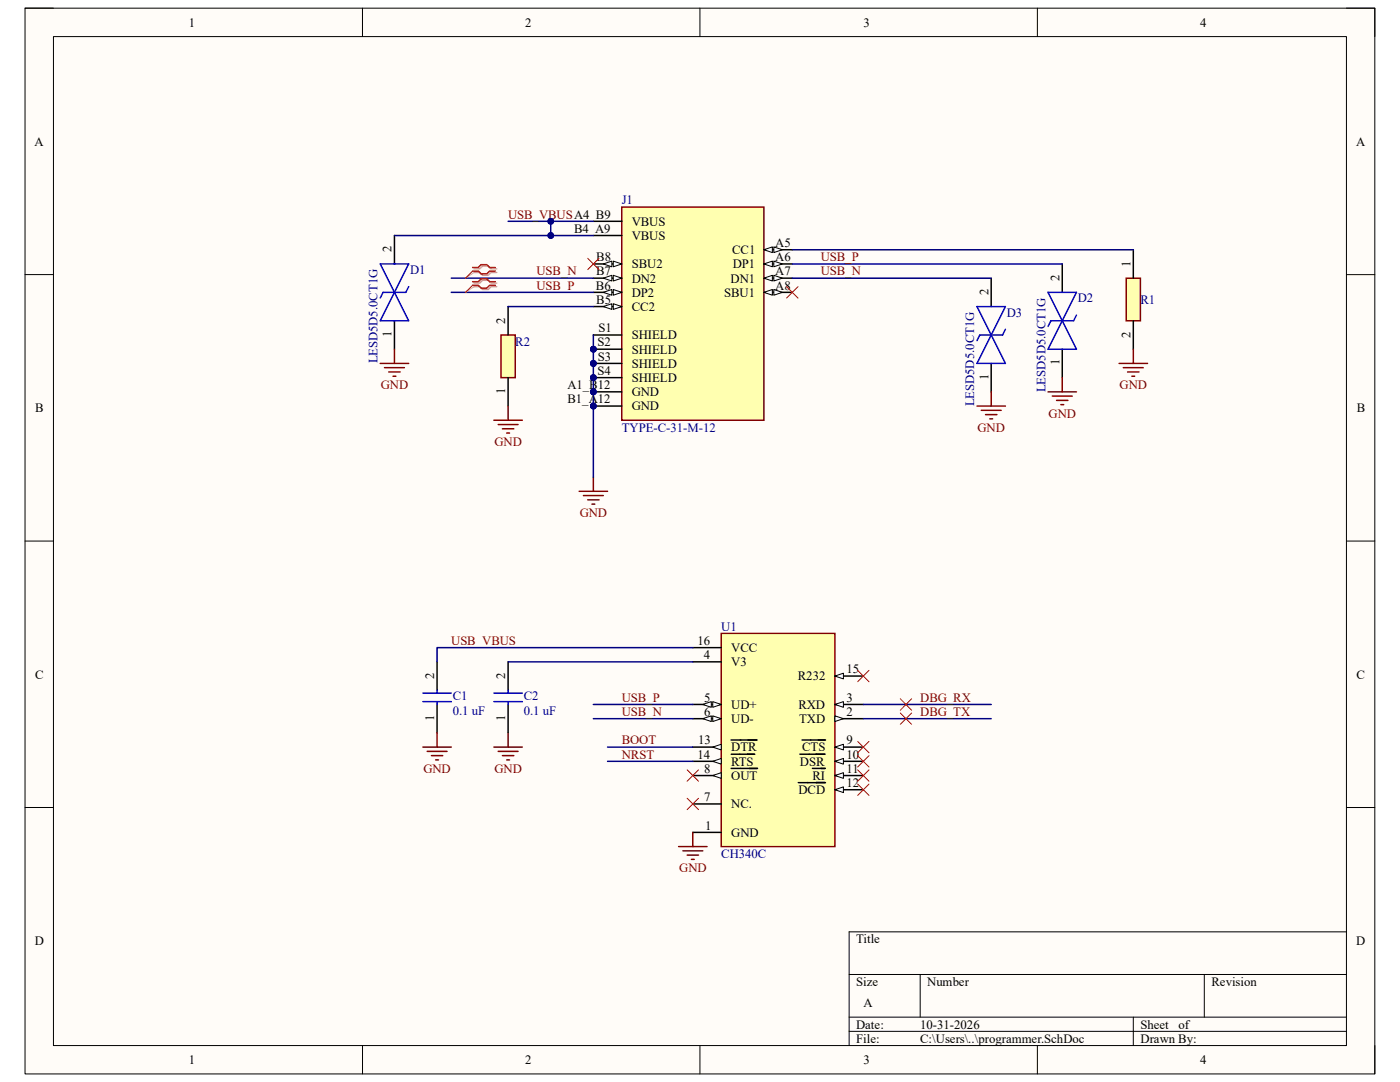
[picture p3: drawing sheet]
<svg xmlns="http://www.w3.org/2000/svg" width="279mm" height="216mm" viewBox="0 0 279 216" stroke-linecap="round" stroke-linejoin="round" font-family="sans-serif">
<path d="M5 1.6h269.4v212.7h-269.4z" fill-rule="evenodd" fill="#fffcf8"/>
<path d="M5 1.6h269.4v212.7h-269.4z" fill="none" stroke="#000" stroke-width=".2"/>
<path d="M10.7 7.3h258v201.3h-258z" fill-rule="evenodd" fill="#fffcf8"/>
<g fill="none" stroke="#000" stroke-width=".2">
<path d="M5 1.6h5.7M10.7 7.3h258v201.3h-258zM72.3 1.6v5.7M139.7 1.6v5.7M207 1.6v5.7M268.7 1.6h5.7v5.7M5 54.8h5.7M268.7 54.8h5.7M5 108h5.7M268.7 108h5.7M5 161.1h5.7M268.7 161.1h5.7"/>
<path d="M169.5 194.4h99.2M183.6 194.4v8.6M240.3 194.4v8.6M268.7 185.9h-99.2v22.7M72.3 208.6v5.7M139.7 208.6v5.7M169.5 203h99.2M169.5 205.8h99.2M207 208.6v5.7M226.2 203v5.6M274.4 208.6v5.7"/>
</g>
<path d="M143.9 126.4h22.7v42.5h-22.7z" fill-rule="evenodd" fill="#ffffb0"/>
<path d="M143.9 126.4h22.7v42.5h-22.7z" fill="none" stroke="#800000" stroke-width=".3"/>
<path d="M166.6 134.9h5.7" fill="none" stroke="#000" stroke-width=".3"/>
<path d="M166.6 134.9l1.7-.6v1.2z" fill="#f8fcff"/>
<path d="M166.6 134.9l1.7-.6v1.2z" fill="none" stroke="#000" stroke-width=".2"/>
<path d="M166.6 140.6h5.7" fill="none" stroke="#000" stroke-width=".3"/>
<path d="M166.6 140.6l1.7-.6v1.1z" fill="#f8fcff"/>
<path d="M166.6 140.6l1.7-.6v1.1z" fill="none" stroke="#000" stroke-width=".2"/>
<path d="M166.6 143.4h5.7" fill="none" stroke="#000" stroke-width=".3"/>
<path d="M166.6 142.8l1.7 .6-1.7 .6z" fill="#f8fcff"/>
<path d="M166.6 142.8l1.7 .6-1.7 .6z" fill="none" stroke="#000" stroke-width=".2"/>
<path d="M166.6 149.1h5.7" fill="none" stroke="#000" stroke-width=".3"/>
<path d="M166.6 149.1l1.7-.6v1.1z" fill="#f8fcff"/>
<path d="M166.6 149.1l1.7-.6v1.1z" fill="none" stroke="#000" stroke-width=".2"/>
<path d="M160.1 147.7h4.7M166.6 151.9h5.7" fill="none" stroke="#000" stroke-width=".3"/>
<path d="M166.6 151.9l1.7-.6v1.2z" fill="#f8fcff"/>
<path d="M166.6 151.9l1.7-.6v1.2z" fill="none" stroke="#000" stroke-width=".2"/>
<path d="M159.6 150.5h5M166.6 154.7h5.7" fill="none" stroke="#000" stroke-width=".3"/>
<path d="M166.6 154.7l1.7-.5v1.1z" fill="#f8fcff"/>
<path d="M166.6 154.7l1.7-.5v1.1z" fill="none" stroke="#000" stroke-width=".2"/>
<path d="M162.1 153.3h2.6M166.6 157.6h5.7" fill="none" stroke="#000" stroke-width=".3"/>
<path d="M166.6 157.6l1.7-.6v1.2z" fill="#f8fcff"/>
<path d="M166.6 157.6l1.7-.6v1.2z" fill="none" stroke="#000" stroke-width=".2"/>
<path d="M138.3 129.2h5.6M138.3 132.1h5.6M138.3 140.6h5.6M159.3 156.2h5.4" fill="none" stroke="#000" stroke-width=".3"/>
<path d="M142.2 140l1.7 .6-1.7 .5z" fill="#f8fcff"/>
<path d="M142.2 140l1.7 .6-1.7 .5z" fill="none" stroke="#000" stroke-width=".2"/>
<path d="M140.3 140.6l1.7-.6v1.1z" fill="#f8fcff"/>
<path d="M140.3 140.6l1.7-.6v1.1z" fill="none" stroke="#000" stroke-width=".2"/>
<path d="M138.3 143.4h5.6" fill="none" stroke="#000" stroke-width=".3"/>
<path d="M142.2 142.8l1.7 .6-1.7 .6z" fill="#f8fcff"/>
<path d="M142.2 142.8l1.7 .6-1.7 .6z" fill="none" stroke="#000" stroke-width=".2"/>
<path d="M140.3 143.4l1.7-.6v1.2z" fill="#f8fcff"/>
<path d="M140.3 143.4l1.7-.6v1.2z" fill="none" stroke="#000" stroke-width=".2"/>
<path d="M138.3 149.1h5.6" fill="none" stroke="#000" stroke-width=".3"/>
<path d="M142.2 149.1l1.7-.6v1.1z" fill="#f8fcff"/>
<path d="M142.2 149.1l1.7-.6v1.1z" fill="none" stroke="#000" stroke-width=".2"/>
<path d="M138.3 151.9h5.6M145.9 147.7h5.1" fill="none" stroke="#000" stroke-width=".3"/>
<path d="M142.2 151.9l1.7-.6v1.2z" fill="#f8fcff"/>
<path d="M142.2 151.9l1.7-.6v1.2z" fill="none" stroke="#000" stroke-width=".2"/>
<path d="M138.3 154.7h5.6M145.9 150.5h4.7" fill="none" stroke="#000" stroke-width=".3"/>
<path d="M142.2 154.7l1.7-.5v1.1z" fill="#f8fcff"/>
<path d="M142.2 154.7l1.7-.5v1.1z" fill="none" stroke="#000" stroke-width=".2"/>
<path d="M87.2 132.1v5.6M101.4 132.1v5.6M87.2 140.6v5.6M101.4 140.6v5.6M145.9 153.3h5.3M138.3 160.4h5.6M138.3 166.1h5.6" fill="none" stroke="#000" stroke-width=".3"/>
<g fill="none" stroke="#800000" stroke-width=".3">
<path d="M84.4 149.1h5.7M85.2 149.9h4M86.1 150.8h2.3M86.9 151.6h.6M87.2 146.2v2.9M98.6 149.1h5.6M99.4 149.9h4M100.3 150.8h2.2M101.1 151.6h.6M101.4 146.2v2.9M135.4 168.9h5.7M136.3 169.8h4"/>
<path d="M137.1 170.6h2.3M138 171.5h.6M138.3 166.1v2.8"/>
</g>
<path d="M84.4 138.3h5.7M87.2 137.7v.6M98.6 138.3h5.6M101.4 137.7v.6M84.4 140h5.7M87.2 140v.6M98.6 140h5.6M101.4 140v.6" fill="none" stroke="#00f" stroke-width=".3"/>
<g fill="none" stroke="#f00" stroke-width=".2">
<path d="M171.2 133.8l2.2 2.2M173.4 133.8l-2.2 2.2M137.1 159.3l2.3 2.3M137.1 153.6l2.3 2.3M139.4 159.3l-2.3 2.3M139.4 153.6l-2.3 2.3M171.2 156.5l2.2 2.2M171.2 153.6l2.2 2.3M171.2 150.8l2.2 2.2M171.2 147.9l2.2 2.3M173.4 156.5l-2.2 2.2M173.4 153.6l-2.2 2.3"/>
<path d="M173.4 150.8l-2.2 2.2M173.4 147.9l-2.2 2.3"/>
</g>
<circle cx="118.4" cy="69.7" r=".57" fill="#000080"/>
<circle cx="118.4" cy="69.7" r=".57" fill="none" stroke="#000080" stroke-width=".2"/>
<circle cx="118.4" cy="72.5" r=".57" fill="#000080"/>
<circle cx="118.4" cy="72.5" r=".57" fill="none" stroke="#000080" stroke-width=".2"/>
<circle cx="118.4" cy="75.4" r=".57" fill="#000080"/>
<circle cx="118.4" cy="75.4" r=".57" fill="none" stroke="#000080" stroke-width=".2"/>
<circle cx="118.4" cy="78.2" r=".57" fill="#000080"/>
<circle cx="118.4" cy="78.2" r=".57" fill="none" stroke="#000080" stroke-width=".2"/>
<circle cx="118.4" cy="81" r=".57" fill="#000080"/>
<circle cx="118.4" cy="81" r=".57" fill="none" stroke="#000080" stroke-width=".2"/>
<path d="M124.1 41.3h28.3v42.6h-28.3z" fill-rule="evenodd" fill="#ffffb0"/>
<path d="M124.1 41.3h28.3v42.6h-28.3z" fill="none" stroke="#800000" stroke-width=".3"/>
<path d="M152.4 49.8h5.7" fill="none" stroke="#000" stroke-width=".3"/>
<path d="M152.4 49.8l1.7-.5v1.1z" fill="#f8fcff"/>
<path d="M152.4 49.8l1.7-.5v1.1z" fill="none" stroke="#000" stroke-width=".2"/>
<path d="M154.4 49.3l1.7 .5-1.7 .6z" fill="#f8fcff"/>
<path d="M154.4 49.3l1.7 .5-1.7 .6z" fill="none" stroke="#000" stroke-width=".2"/>
<path d="M152.4 52.7h5.7" fill="none" stroke="#000" stroke-width=".3"/>
<path d="M152.4 52.7l1.7-.6v1.1z" fill="#f8fcff"/>
<path d="M152.4 52.7l1.7-.6v1.1z" fill="none" stroke="#000" stroke-width=".2"/>
<path d="M154.4 52.1l1.7 .6-1.7 .5z" fill="#f8fcff"/>
<path d="M154.4 52.1l1.7 .6-1.7 .5z" fill="none" stroke="#000" stroke-width=".2"/>
<path d="M152.4 55.5h5.7" fill="none" stroke="#000" stroke-width=".3"/>
<path d="M152.4 55.5l1.7-.6v1.2z" fill="#f8fcff"/>
<path d="M152.4 55.5l1.7-.6v1.2z" fill="none" stroke="#000" stroke-width=".2"/>
<path d="M154.4 54.9l1.7 .6-1.7 .6z" fill="#f8fcff"/>
<path d="M154.4 54.9l1.7 .6-1.7 .6z" fill="none" stroke="#000" stroke-width=".2"/>
<path d="M152.4 58.3h5.7" fill="none" stroke="#000" stroke-width=".3"/>
<path d="M152.4 58.3l1.7-.5v1.1z" fill="#f8fcff"/>
<path d="M152.4 58.3l1.7-.5v1.1z" fill="none" stroke="#000" stroke-width=".2"/>
<path d="M154.4 57.8l1.7 .5-1.7 .6z" fill="#f8fcff"/>
<path d="M154.4 57.8l1.7 .5-1.7 .6z" fill="none" stroke="#000" stroke-width=".2"/>
<path d="M118.4 44.2h5.7M118.4 47h5.7M118.4 52.7h5.7" fill="none" stroke="#000" stroke-width=".3"/>
<path d="M122.4 52.1l1.7 .6-1.7 .5z" fill="#f8fcff"/>
<path d="M122.4 52.1l1.7 .6-1.7 .5z" fill="none" stroke="#000" stroke-width=".2"/>
<path d="M120.4 52.7l1.7-.6v1.1z" fill="#f8fcff"/>
<path d="M120.4 52.7l1.7-.6v1.1z" fill="none" stroke="#000" stroke-width=".2"/>
<path d="M118.4 55.5h5.7" fill="none" stroke="#000" stroke-width=".3"/>
<path d="M122.4 54.9l1.7 .6-1.7 .6z" fill="#f8fcff"/>
<path d="M122.4 54.9l1.7 .6-1.7 .6z" fill="none" stroke="#000" stroke-width=".2"/>
<path d="M120.4 55.5l1.7-.6v1.2z" fill="#f8fcff"/>
<path d="M120.4 55.5l1.7-.6v1.2z" fill="none" stroke="#000" stroke-width=".2"/>
<path d="M118.4 58.3h5.7" fill="none" stroke="#000" stroke-width=".3"/>
<path d="M122.4 57.8l1.7 .5-1.7 .6z" fill="#f8fcff"/>
<path d="M122.4 57.8l1.7 .5-1.7 .6z" fill="none" stroke="#000" stroke-width=".2"/>
<path d="M120.4 58.3l1.7-.5v1.1z" fill="#f8fcff"/>
<path d="M120.4 58.3l1.7-.5v1.1z" fill="none" stroke="#000" stroke-width=".2"/>
<path d="M118.4 61.2h5.7" fill="none" stroke="#000" stroke-width=".3"/>
<path d="M122.4 60.6l1.7 .6-1.7 .5z" fill="#f8fcff"/>
<path d="M122.4 60.6l1.7 .6-1.7 .5z" fill="none" stroke="#000" stroke-width=".2"/>
<path d="M120.4 61.2l1.7-.6v1.1z" fill="#f8fcff"/>
<path d="M120.4 61.2l1.7-.6v1.1z" fill="none" stroke="#000" stroke-width=".2"/>
<path d="M118.4 66.8h5.7M118.4 69.7h5.7" fill="none" stroke="#000" stroke-width=".3"/>
<circle cx="118.4" cy="69.7" r=".57" fill="#000080"/>
<circle cx="118.4" cy="69.7" r=".57" fill="none" stroke="#000080" stroke-width=".2"/>
<path d="M118.4 72.5h5.7" fill="none" stroke="#000" stroke-width=".3"/>
<circle cx="118.4" cy="72.5" r=".57" fill="#000080"/>
<circle cx="118.4" cy="72.5" r=".57" fill="none" stroke="#000080" stroke-width=".2"/>
<path d="M118.4 75.4h5.7" fill="none" stroke="#000" stroke-width=".3"/>
<circle cx="118.4" cy="75.4" r=".57" fill="#000080"/>
<circle cx="118.4" cy="75.4" r=".57" fill="none" stroke="#000080" stroke-width=".2"/>
<path d="M118.4 78.2h5.7" fill="none" stroke="#000" stroke-width=".3"/>
<circle cx="118.4" cy="78.2" r=".57" fill="#000080"/>
<circle cx="118.4" cy="78.2" r=".57" fill="none" stroke="#000080" stroke-width=".2"/>
<path d="M118.4 81h5.7" fill="none" stroke="#000" stroke-width=".3"/>
<circle cx="118.4" cy="81" r=".57" fill="#000080"/>
<circle cx="118.4" cy="81" r=".57" fill="none" stroke="#000080" stroke-width=".2"/>
<path d="M212 52.7v5.6M212 69.7v5.7" fill="none" stroke="#000" stroke-width=".3"/>
<path d="M209.2 58.3l5.6 11.4h-5.6l5.6-11.4zM214.8 62.9l-.5 1.1h-4.6l-.5 1.1" fill="none" stroke="#00f" stroke-width=".3"/>
<path d="M115.6 98h5.7M116.4 98.9h4M117.3 99.7h2.3M118.4 95.2v2.8M118.1 100.6h.6" fill="none" stroke="#800000" stroke-width=".3"/>
<path d="M100 66.8h2.8v8.6h-2.8z" fill-rule="evenodd" fill="#ffffb0"/>
<path d="M100 66.8h2.8v8.6h-2.8z" fill="none" stroke="#800000" stroke-width=".3"/>
<path d="M101.4 61.2v5.6M101.4 75.4v5.6" fill="none" stroke="#000" stroke-width=".3"/>
<path d="M224.8 55.5h2.8v8.5h-2.8z" fill-rule="evenodd" fill="#ffffb0"/>
<path d="M224.8 55.5h2.8v8.5h-2.8zM223.3 72.5h5.7M224.2 73.4h4M225 74.2h2.3M225.9 75.1h.6M226.2 69.7v2.8M98.6 83.9h5.6M99.4 84.7h4M100.3 85.6h2.2M101.1 86.4h.6M101.4 81v2.9" fill="none" stroke="#800000" stroke-width=".3"/>
<path d="M226.2 49.8v5.7M226.2 64v5.7" fill="none" stroke="#000" stroke-width=".3"/>
<path d="M118.4 66.8v28.4M101.4 132.1h36.9M118.4 140.6h19.9M118.4 143.4h19.9M121.3 149.1h17M121.3 151.9h17M172.3 140.6h25.5M172.3 143.4h25.5" fill="none" stroke="#000080" stroke-width=".3"/>
<circle cx="118.4" cy="69.7" r=".57" fill="#000080"/>
<circle cx="118.4" cy="69.7" r=".57" fill="none" stroke="#000080" stroke-width=".2"/>
<circle cx="118.4" cy="72.5" r=".57" fill="#000080"/>
<circle cx="118.4" cy="72.5" r=".57" fill="none" stroke="#000080" stroke-width=".2"/>
<circle cx="118.4" cy="75.4" r=".57" fill="#000080"/>
<circle cx="118.4" cy="75.4" r=".57" fill="none" stroke="#000080" stroke-width=".2"/>
<circle cx="118.4" cy="78.2" r=".57" fill="#000080"/>
<circle cx="118.4" cy="78.2" r=".57" fill="none" stroke="#000080" stroke-width=".2"/>
<circle cx="118.4" cy="81" r=".57" fill="#000080"/>
<circle cx="118.4" cy="81" r=".57" fill="none" stroke="#000080" stroke-width=".2"/>
<path d="M90.1 55.5h28.3M90.1 58.3h28.3M101.4 44.2h17M101.4 61.2h17" fill="none" stroke="#000080" stroke-width=".3"/>
<circle cx="109.9" cy="44.2" r=".57" fill="#000080"/>
<circle cx="109.9" cy="44.2" r=".57" fill="none" stroke="#000080" stroke-width=".2"/>
<path d="M109.9 44.2v2.8M158.1 49.8h68.1M158.1 55.5h39.7M158.1 52.7h53.9" fill="none" stroke="#000080" stroke-width=".3"/>
<path d="M197.8 78.2v2.8M209.2 78.2h5.6M210 79h4M210.9 79.9h2.2M212 75.4v2.8M195 81h5.6M195.8 81.9h4M196.7 82.7h2.3M197.5 83.6h.6M211.7 80.7h.6" fill="none" stroke="#800000" stroke-width=".3"/>
<path d="M197.8 55.5v5.7M197.8 72.5v5.7" fill="none" stroke="#000" stroke-width=".3"/>
<path d="M195 61.2h5.6l-5.6 11.3h5.6zM200.6 65.7l-.5 1.1h-4.6l-.5 1.2" fill="none" stroke="#00f" stroke-width=".3"/>
<path d="M117.3 51.5l2.3 2.3M119.6 51.5l-2.3 2.3M157 57.2l2.3 2.3M159.3 57.2l-2.3 2.3" fill="none" stroke="#f00" stroke-width=".2"/>
<circle cx="109.9" cy="44.2" r=".57" fill="#000080"/>
<circle cx="109.9" cy="44.2" r=".57" fill="none" stroke="#000080" stroke-width=".2"/>
<circle cx="109.9" cy="47" r=".57" fill="#000080"/>
<circle cx="109.9" cy="47" r=".57" fill="none" stroke="#000080" stroke-width=".2"/>
<path d="M78.7 47v5.7M78.7 64v5.7" fill="none" stroke="#000" stroke-width=".3"/>
<path d="M75.9 52.7l5.7 11.3h-5.7l5.7-11.3zM81.6 57.2l-.6 1.1h-4.5l-.6 1.2" fill="none" stroke="#00f" stroke-width=".3"/>
<path d="M78.7 47h39.7" fill="none" stroke="#000080" stroke-width=".3"/>
<circle cx="109.9" cy="47" r=".57" fill="#000080"/>
<circle cx="109.9" cy="47" r=".57" fill="none" stroke="#000080" stroke-width=".2"/>
<path d="M75.9 72.5h5.7M76.7 73.4h4M77.6 74.2h2.3M78.4 75.1h.6M78.7 69.7v2.8" fill="none" stroke="#800000" stroke-width=".3"/>
<path d="M94.6 53.7h1.1l.6-.6h1.1l.6 .6h1.1M94.6 54.4h1.1l.6 .5h1.1l.6-.5h1.1M94.6 56.5h1.1l.6-.6h1.1l.6 .6h1.1M94.6 57.2h1.1l.6 .6h1.1l.6-.6h1.1" fill="none" stroke="#d0a19e" stroke-width=".3"/>
<path d="M94.6 54.4l-1.7 1.1M94.6 57.2l-1.7 1.1" fill="none" stroke="#d0a19e" stroke-width=".2"/>
<path d="M94.3 53.4h1.2l.5-.6h1.1l.6 .6h1.2M94.3 54.1h1.2l.5 .6h1.1l.6-.6h1.2M94.3 56.2h1.2l.5-.6h1.1l.6 .6h1.2M94.3 56.9h1.2l.5 .6h1.1l.6-.6h1.2" fill="none" stroke="#f00" stroke-width=".3"/>
<path d="M94.3 54.1l-1.4 1.4M94.3 56.9l-1.4 1.4M179.7 139.4l2.2 2.3M181.9 139.4l-2.2 2.3M179.7 142.3l2.2 2.2M181.9 142.3l-2.2 2.2" fill="none" stroke="#f00" stroke-width=".2"/>
<path d="M138.3 129.2h-51.1v2.9" fill="none" stroke="#000080" stroke-width=".3"/>
<g font-size="2.5">
<text x="37.7" y="5.3">1</text>
<text x="104.8" y="5.3">2</text>
<text x="172.3" y="5.3">3</text>
<text x="239.5" y="5.3">4</text>
<text x="6.9" y="29.1">A</text>
<text x="270.6" y="29.1">A</text>
<text x="114.6" y="46.4">B4_A9</text>
<text x="126.1" y="45">VBUS</text>
<text x="126.1" y="47.9">VBUS</text>
<text x="78.1" y="50.4" transform="rotate(-90 78.1 50.4)">2</text>
<text x="119" y="52.1">B8</text>
<text x="126.1" y="53.6">SBU2</text>
<text x="146.1" y="50.7">CC1</text>
<text x="146.2" y="53.6">DP1</text>
<text x="154.7" y="49.3">A5</text>
<text x="154.7" y="52.1">A6</text>
<text x="225.6" y="53.2" transform="rotate(-90 225.6 53.2)">1</text>
<text x="118.9" y="57.8">B6</text>
<text x="119" y="54.9">B7</text>
<text x="126.1" y="56.4">DN2</text>
<text x="126.1" y="59.2">DP2</text>
<text x="144.5" y="59.2">SBU1</text>
<text x="145.8" y="56.4">DN1</text>
<text x="154.7" y="54.9">A7</text>
<text x="154.7" y="57.8">A8</text>
<text x="197.3" y="58.9" transform="rotate(-90 197.3 58.9)">2</text>
<text x="211.5" y="56" transform="rotate(-90 211.5 56)">2</text>
<text x="100.8" y="64.6" transform="rotate(-90 100.8 64.6)">2</text>
<text x="119" y="60.6">B5</text>
<text x="126.1" y="62.1">CC2</text>
<text x="78.1" y="67.2" transform="rotate(-90 78.1 67.2)">1</text>
<text x="119.2" y="69.1">S2</text>
<text x="119.3" y="72">S3</text>
<text x="119.4" y="66.3">S1</text>
<text x="126.1" y="67.7">SHIELD</text>
<text x="126.1" y="70.6">SHIELD</text>
<text x="225.6" y="67.4" transform="rotate(-90 225.6 67.4)">2</text>
<text x="113.2" y="77.6">A1_B12</text>
<text x="119.2" y="74.8">S4</text>
<text x="126.1" y="73.4">SHIELD</text>
<text x="126.1" y="76.2">SHIELD</text>
<text x="197.3" y="75.7" transform="rotate(-90 197.3 75.7)">1</text>
<text x="211.5" y="72.9" transform="rotate(-90 211.5 72.9)">1</text>
<text x="7" y="82.3">B</text>
<text x="100.8" y="78.6" transform="rotate(-90 100.8 78.6)">1</text>
<text x="113.2" y="80.5">B1_A12</text>
<text x="126.1" y="79">GND</text>
<text x="126.1" y="81.9">GND</text>
<text x="270.8" y="82.3">B</text>
<text x="139.2" y="128.7">16</text>
<text x="140.5" y="131.5">4</text>
<text x="145.9" y="130.1">VCC</text>
<text x="7" y="135.4">C</text>
<text x="86.7" y="135.5" transform="rotate(-90 86.7 135.5)">2</text>
<text x="100.8" y="135.5" transform="rotate(-90 100.8 135.5)">2</text>
<text x="145.9" y="132.9">V3</text>
<text x="159.2" y="135.8">R232</text>
<text x="168.9" y="134.4">15</text>
<text x="270.7" y="135.4">C</text>
<text x="86.7" y="143.8" transform="rotate(-90 86.7 143.8)">1</text>
<text x="100.8" y="143.8" transform="rotate(-90 100.8 143.8)">1</text>
<text x="140.5" y="142.9">6</text>
<text x="140.5" y="140">5</text>
<text x="145.9" y="141.4">UD+</text>
<text x="159.3" y="141.4">RXD</text>
<text x="168.9" y="140">3</text>
<text x="168.9" y="142.9">2</text>
<text x="139.3" y="148.5">13</text>
<text x="145.9" y="144.3">UD-</text>
<text x="145.9" y="149.9">DTR</text>
<text x="159.5" y="144.3">TXD</text>
<text x="160.1" y="149.9">CTS</text>
<text x="168.9" y="148.5">9</text>
<text x="139.2" y="151.4">14</text>
<text x="140.5" y="154.2">8</text>
<text x="145.9" y="152.8">RTS</text>
<text x="145.9" y="155.6">OUT</text>
<text x="159.6" y="152.8">DSR</text>
<text x="162.1" y="155.6">RI</text>
<text x="168.9" y="151.4">10</text>
<text x="168.9" y="154.2">11</text>
<text x="140.5" y="159.9">7</text>
<text x="145.9" y="161.3">NC.</text>
<text x="159.3" y="158.5">DCD</text>
<text x="168.9" y="157">12</text>
<text x="140.7" y="165.5">1</text>
<text x="145.9" y="167">GND</text>
<text x="6.9" y="188.6">D</text>
<text x="170.9" y="188.2">Title</text>
<text x="270.7" y="188.6">D</text>
<text x="170.9" y="196.7">Size</text>
<text x="185" y="196.7">Number</text>
<text x="241.8" y="196.7">Revision</text>
<text x="172.3" y="201">A</text>
<text x="170.9" y="205.2">Date:</text>
<text x="170.9" y="208.1">File:</text>
<text x="183.6" y="205.2">10-31-2026</text>
<text x="183.7" y="208.1">C:\Users\..\programmer.SchDoc</text>
<text x="227.6" y="208.1">Drawn By:</text>
<text x="227.6" y="205.2">Sheet</text>
<text x="235.2" y="205.2">of</text>
<text x="37.7" y="212.3">1</text>
<text x="104.8" y="212.3">2</text>
<text x="172.3" y="212.3">3</text>
<text x="239.5" y="212.3">4</text>
</g>
<g font-size="2.5" fill="#000080">
<text x="124.1" y="40.8">J1</text>
<text x="81.8" y="54.7">D1</text>
<text x="200.9" y="63.2">D3</text>
<text x="215.1" y="60.3">D2</text>
<text x="227.6" y="60.6">R1</text>
<text x="102.8" y="69.1">R2</text>
<text x="75.3" y="72.5" transform="rotate(-90 75.3 72.5)">LESD5D5.0CT1G</text>
<text x="194.4" y="81" transform="rotate(-90 194.4 81)">LESD5D5.0CT1G</text>
<text x="208.6" y="78.2" transform="rotate(-90 208.6 78.2)">LESD5D5.0CT1G</text>
<text x="124.1" y="86.1">TYPE-C-31-M-12</text>
<text x="143.9" y="125.9">U1</text>
<text x="90.3" y="139.7">C1</text>
<text x="90.3" y="142.6">0.1 uF</text>
<text x="104.5" y="139.7">C2</text>
<text x="104.5" y="142.6">0.1 uF</text>
<text x="143.9" y="171.2">CH340C</text>
</g>
<g font-size="2.5" fill="#800000">
<text x="101.4" y="43.6">USB_VBUSA4_B9</text>
<text x="163.8" y="52.1">USB_P</text>
<text x="107.1" y="57.8">USB_P</text>
<text x="107.1" y="54.9">USB_N</text>
<text x="163.8" y="54.9">USB_N</text>
<text x="76" y="77.6">GND</text>
<text x="223.4" y="77.6">GND</text>
<text x="209.3" y="83.3">GND</text>
<text x="98.7" y="89">GND</text>
<text x="195.1" y="86.1">GND</text>
<text x="115.7" y="103.2">GND</text>
<text x="90" y="128.7">USB_VBUS</text>
<text x="124.1" y="140">USB_P</text>
<text x="124.1" y="142.9">USB_N</text>
<text x="183.6" y="140">DBG_RX</text>
<text x="183.6" y="142.9">DBG_TX</text>
<text x="124.1" y="148.5">BOOT</text>
<text x="84.5" y="154.2">GND</text>
<text x="98.7" y="154.2">GND</text>
<text x="124.1" y="151.4">NRST</text>
<text x="135.6" y="174">GND</text>
</g>
</svg>
